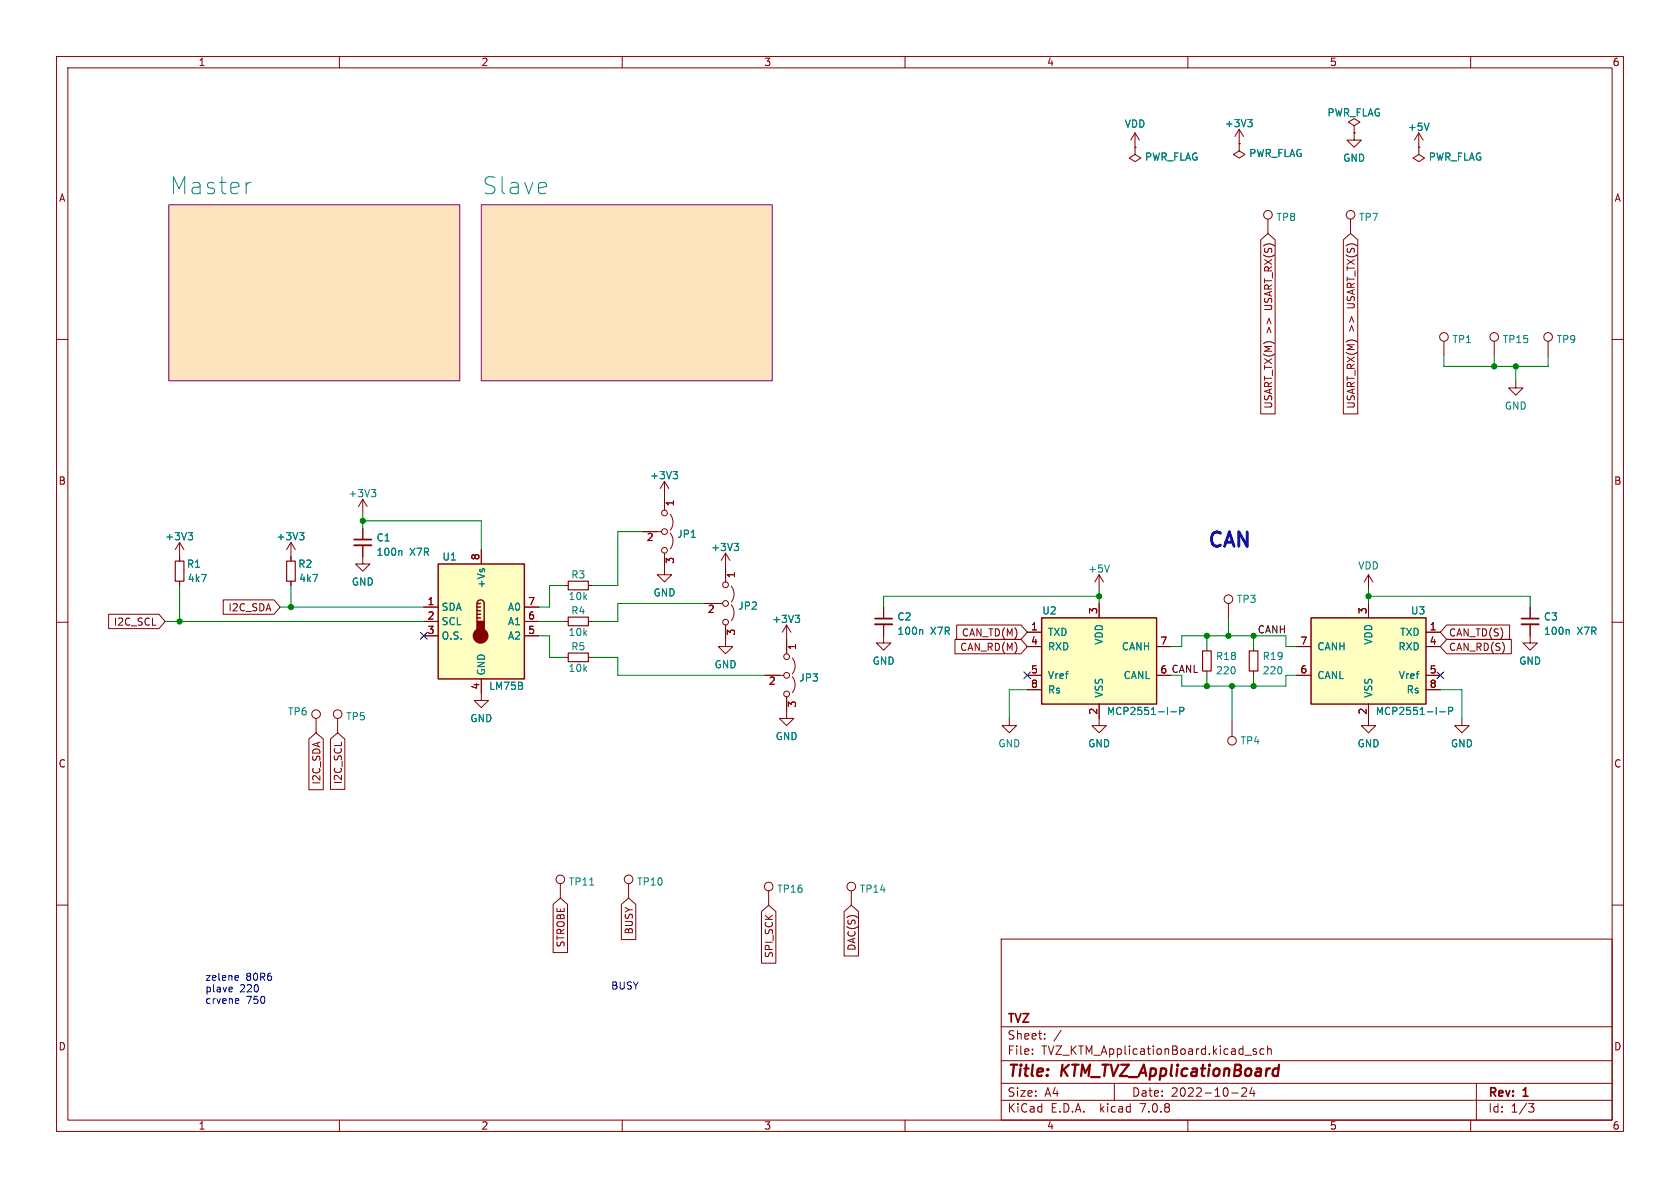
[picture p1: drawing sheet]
<svg xmlns="http://www.w3.org/2000/svg" width="297mm" height="210mm" viewBox="0 0 297 210" stroke-linecap="round" stroke-linejoin="round" font-family="sans-serif">
<g fill="none" stroke="#840000" stroke-width=".18">
<path d="M10 10h277v190h-277zM12 12h273v186h-273zM60 10v2M110 10v2M160 10v2M210 10v2M260 10v2M200.7 26v1.3l1 .6-1 .7-1.1-.7 1.1-.6M200.7 26h.1M200.7 23.5l-.8 1.3M200.7 23.5v2.5M200.7 23.5l.7 1.3"/>
<path d="M219.1 25.4v1.3l1 .6-1 .6-1-.6 1-.6M219.1 25.4h.1M219.1 22.9l-.8 1.2M219.1 22.9v2.5M219.1 22.9l.7 1.2M224.2 38.7v2.6M238.8 38.7v2.6M239.4 22.2l1-.6-1-.6-1 .6 1 .6v1.3M239.4 23.5h.1M239.4 23.5v1.3h1.3l-1.3 1.2-1.3-1.2h1.3M250.8 26v1.3l1 .6-1 .7-1-.7 1-.6M250.8 26h.1"/>
<path d="M250.8 23.5l-.7 1.3M250.8 23.5v2.5M250.8 23.5l.8 1.3M10 60h2M222.9 42.4l1.3-1.1 1.2 1.1v30.8h-2.5zM224 57.3l.3-1 .4 1M237.5 42.4l1.3-1.1 1.2 1.1v30.8h-2.5zM238.6 57l.3-1 .4 1M285 60h2M255.3 60.3v2.6M264.2 60.3v2.6M268 67.3v1.3h1.2l-1.2 1.3-1.3-1.3h1.3"/>
<path d="M273.7 60.3v2.6M31.7 95.9l-.7 1.3M31.7 95.9v3.3M31.7 95.9l.8 1.3M51.4 95.9l-.7 1.3M51.4 95.9v3.3M51.4 95.9l.8 1.3M64.1 96.4v3.3h1.3l-1.3 1.3-1.2-1.3h1.2M64.1 88.3v2.5M64.1 93.3v2.1M64.1 88.3l-.7 1.2M64.1 88.3l.8 1.2"/>
<path d="M85.1 97.2v2.5M113.7 94h3.3M117.5 97.8v3.8h1.2l-1.2 1.3-1.3-1.3h1.3M117.5 85.1l-.8 1.3M117.5 85.1v5.1M117.5 85.1l.7 1.3M118.5 90.9a2.26 2.26 0 0 1 0 2.8M118.5 94.2a2.26 2.26 0 0 1 0 2.8M128.3 97.8l-.8 1.3M128.3 97.8v5.1M128.3 97.8l.7 1.3M10 110h2"/>
<path d="M19.2 108.6h8.9l1.1 1.3-1.1 1.2h-8.9zM31.7 102.7v.8M39.5 106h8.9l1.1 1.3-1.1 1.3h-8.9zM51.4 102.7v.8M74.9 107.3h2.6M74.9 109.9h2.6M74.9 112.4h2.6M92.7 107.3h2.5M92.7 109.9h2.5M92.7 112.4h2.5M99.7 109.9h.8M99.7 103.5h.8"/>
<path d="M99.7 116.2h.8M104 109.9h.8M104 103.5h.8M104 116.2h.8M124.5 106.7h3.3M128.3 110.5v3.8h1.2l-1.2 1.3-1.3-1.3h1.3M129.3 103.6a2.26 2.26 0 0 1 0 2.8M129.3 106.9a2.26 2.26 0 0 1 0 2.8M135.3 119.4h3.3M139.1 110.5l-.8 1.3M139.1 110.5v5.1M139.1 110.5l.7 1.3"/>
<path d="M140.1 116.3a2.26 2.26 0 0 1 0 2.8M140.1 119.6a2.26 2.26 0 0 1 0 2.8M156.2 110.4v3.3h1.3l-1.3 1.2-1.3-1.2h1.3M156.2 107.3v2M168.8 113h11.7l1.1 1.3-1.1 1.3h-11.7zM169.1 110.5h11.4l1.1 1.3-1.1 1.2h-11.4zM181.6 111.8h2.5M181.6 114.3h2.5M181.6 119.4h2.5M194.3 101.6v2.5M194.3 106.7v2.5M194.3 101.6l-.8 1.3"/>
<path d="M194.3 101.6l.8 1.3M204.5 114.3h2.5M204.5 119.4h2.5M213.4 114.3v.8M213.4 118.6v.8M217.2 106.7v2.5M221.6 114.3v.8M221.6 118.6v.8M229.2 114.3h2.6M229.2 119.4h2.6M241.9 101.6v2.5M241.9 106.7v2.5"/>
<path d="M241.9 101.6l-.7 1.3M241.9 101.6l.8 1.3M252.1 111.8h2.5M252.1 114.3h2.5M252.1 119.4h2.5M255.7 110.5h11.2v2.5h-11.2l-1.1-1.2zM255.7 113h11.5v2.6h-11.5l-1.1-1.3zM270.5 110.4v3.3h1.3l-1.3 1.2-1.3-1.2h1.3M270.5 107.3v2M285 110h2M54.6 130.7l1.3-1.2 1.3 1.2v8.9h-2.6zM55.9 127v2.5"/>
<path d="M58.4 130.7l1.3-1.2 1.3 1.2v8.8h-2.6zM59.7 127v2.5M85.1 120v3.8h1.3l-1.3 1.3-1.3-1.3h1.3M139.1 123.2v3.8h1.2l-1.2 1.3-1.3-1.3h1.3M178.4 127v1.3h1.3l-1.3 1.2-1.2-1.2h1.2M181.6 121.9h2.5M194.3 124.5v3.8h1.3l-1.3 1.2-1.3-1.2h1.3M217.8 127.6v2.6M241.9 124.5v3.8h1.3l-1.3 1.2-1.2-1.2h1.2M252.1 121.9h2.5M258.4 127v1.3h1.3l-1.3 1.2-1.2-1.2h1.2M10 160h2"/>
<path d="M97.8 159.9l1.3-1.1 1.2 1.1v8.5h-2.5zM99.1 156.2v2.6M109.9 159.9l1.2-1.1 1.3 1.1v6.2h-2.5zM111.1 156.2v2.6M135.9 157.5v2.5M150.5 157.5v2.5M285 160h2M134.6 161.1l1.3-1.1 1.3 1.1v9.2h-2.6zM149.2 161.1l1.3-1.1 1.3 1.1v7.9h-2.6zM177 166h108v32h-108zM60 198v2M110 198v2"/>
<path d="M160 198v2M177 194.5h108M177 191.5h108M177 187.5h108M177 181.5h108M182.5 186.3v.1M182.5 185.5v.1M184.7 183.6v.1M184.7 182.8v.1M187.6 182.1l-1.3 2M197 191.5v3M210 198v2"/>
<path d="M217.7 193.2h1.2M220.1 186.5h1.1M220.3 192.4v.5l-.8 .9h.9M221.3 192.2l-.3 1.1h.9M221.7 192.8v1M222.1 185.5l-.4-.1-.2 .2 .1 .2 .5 .2v.3h-.6M223.5 185.5l-.5-.1-.3 .3v.4l.2 .2h.6M224.1 185.5l.2-.1 .4 .1v.9M224.1 184.9v1.5M260 198v2M261 191.5v6.5M270.2 195.1h1l-.5 .6 .4 .1 .1 .5-.3 .3h-.4"/>
<circle cx="224.2" cy="38" r=".76"/>
<circle cx="238.8" cy="38" r=".76"/>
<circle cx="255.3" cy="59.6" r=".76"/>
<circle cx="264.2" cy="59.6" r=".76"/>
<circle cx="273.7" cy="59.6" r=".76"/>
<circle cx="117.5" cy="97.3" r=".51"/>
<circle cx="117.5" cy="90.7" r=".51"/>
<circle cx="117.5" cy="94" r=".51"/>
<circle cx="128.3" cy="106.7" r=".51"/>
<circle cx="128.3" cy="110" r=".51"/>
<circle cx="128.3" cy="103.4" r=".51"/>
<circle cx="139.1" cy="119.4" r=".51"/>
<circle cx="139.1" cy="116.1" r=".51"/>
<circle cx="217.2" cy="105.9" r=".76"/>
<circle cx="55.9" cy="126.2" r=".76"/>
<circle cx="59.7" cy="126.2" r=".76"/>
<circle cx="139.1" cy="122.7" r=".51"/>
<circle cx="217.8" cy="130.9" r=".76"/>
<circle cx="99.1" cy="155.4" r=".76"/>
<circle cx="111.1" cy="155.4" r=".76"/>
<circle cx="135.9" cy="156.7" r=".76"/>
<circle cx="150.5" cy="156.7" r=".76"/>
</g>
<g fill="#ffe5bf" stroke="#ffe5bf" stroke-width=".18">
<path d="M85.1 36.2h51.4v31.1h-51.4z"/>
<path d="M29.8 36.2h51.5v31.1h-51.5z"/>
</g>
<path d="M29.8 36.2h51.5v31.1h-51.5zM85.1 36.2h51.4v31.1h-51.4z" fill="none" stroke="#840084" stroke-width=".18"/>
<g fill="none" stroke="#008484" stroke-width=".18">
<path d="M44.4 32.2l-.6 .2M220.6 21.1h.8l-.5 .5M221.1 21.6l.3 .3v.3l-.3 .2M252.6 21.8l-.4 1.2M33.3 94.2h.7l-.4 .4M33.8 94.6l.2 .3v.3l-.2 .2M52.9 94.2h.8l-.4 .4M53.5 94.6l.2 .3v.3l-.2 .2M65.6 86.5h.8l-.4 .5M66.2 87l.2 .3v.3l-.2 .2M70.9 97.3l.1 .2v.7M119 83.4h.8l-.5 .4"/>
<path d="M119.5 83.8l.3 .3v.3l-.3 .2M129.8 96.1h.8l-.5 .4M130.3 96.5l.3 .3v.3l-.3 .2M196.1 99.9l-.4 1.2M140.6 108.8h.8l-.5 .4M141.1 109.2l.3 .3v.3l-.3 .2M162.9 111.3l.2 .2v.6M277.2 111.3l.2 .2v.6M207 125.8h1M208.6 125.7l.6-.1 .1-.1-.1-.3-.6-.2v1.3M254.5 125.8h1M256.1 125.7l.6-.1 .1-.1v-.3l-.7-.2v1.3"/>
<path d="M104.3 156.5h.7"/>
</g>
<path d="M62.6 96.4h3.1M154.7 110.4h3M269 110.4h3" fill="none" stroke="#840000" stroke-width=".33"/>
<path d="M62.6 95.4h3.1M154.7 109.3h3M269 109.3h3" fill="none" stroke="#840000" stroke-width=".3"/>
<g fill="#ffffc2" stroke="#ffffc2" stroke-width=".18">
<path d="M184.1 109.2h20.4v15.3h-20.4z"/>
<path d="M77.5 99.7h15.2v20.3h-15.2z"/>
<path d="M231.8 109.2h20.3v15.3h-20.3z"/>
</g>
<path d="M77.5 99.7h15.2v20.3h-15.2zM84.3 106.7a.64 .64 0 0 1 .7-.7 .64 .64 0 0 1 .6 .7v3.2M84.3 109.2h.7M84.3 108.6h.7M84.3 108h.7M84.3 107.3h.7M84.3 106.7v3.2M84.3 106.7h.7M184.1 109.2h20.4v15.3h-20.4zM231.8 109.2h20.3v15.3h-20.3z" fill="none" stroke="#840000" stroke-width=".25"/>
<path d="M31 99.2h1.5v3.5h-1.5zM50.7 99.2h1.5v3.5h-1.5zM100.5 109.1h3.5v1.5h-3.5zM100.5 102.7h3.5v1.6h-3.5zM100.5 115.4h3.5v1.6h-3.5zM212.6 115.1h1.5v3.5h-1.5zM220.9 115.1h1.5v3.5h-1.5z" fill="none" stroke="#840000" stroke-width=".2"/>
<g fill="#840000" stroke="#840000" stroke-width=".25">
<path d="M84.3 109.9h1.3v1.9h-1.3z"/>
<circle cx="85" cy="112.4" r="1.27"/>
</g>
<path d="M40.9 174.5l.2 .3-.6 .1M41 175.3h-.1M41.7 172.5h.4l.1 .3-.6 .1M42 176.5l.2 .3-.6 .2M42.1 173.2l-.4 .1M42.2 177.3l-.2 .1" fill="none" stroke="#0000c2" stroke-width=".18"/>
<g fill="none" stroke="#008400" stroke-width=".18">
<path d="M255.3 62.9v1.9h18.4v-1.9M264.2 62.9v1.9M268 64.8v2.5M64.1 90.8v2.5M64.1 92.1h21v5.1M113.7 94h-4.5v9.5h-4.4M29.2 109.9h45.7M31.7 103.5v6.4M49.5 107.3h25.4M51.4 103.5v3.8M95.2 112.4h2v3.8h2.5M95.2 109.9h4.5"/>
<path d="M99.7 103.5h-2.5v3.8h-2M104.8 116.2h4.4v3.2h26.1M124.5 106.7h-15.3v3.2h-4.4M194.3 105.4h-38.1v1.9M194.3 104.1v2.6M207 114.3h1.9v-1.9h18.4v1.9h1.9M208.9 119.4v1.9h18.4v-1.9h1.9M213.4 112.4v1.9M213.4 119.4v1.9M217.2 109.2v3.2M221.6 112.4v1.9M221.6 119.4v1.9"/>
<path d="M241.9 105.4h28.6v1.9M241.9 104.1v2.6M181.6 121.9h-3.2v5.1M217.8 121.3v6.3M254.6 121.9h3.8v5.1"/>
</g>
<path d="M74.3 111.8l1.2 1.2M75.5 111.8l-1.2 1.2M181 118.8l1.2 1.2M182.2 118.8l-1.2 1.2M254 118.8l1.2 1.2M255.2 118.8l-1.2 1.2" fill="none" stroke="#000084" stroke-width=".18"/>
<g fill="#008400" stroke="#008400" stroke-width=".18">
<circle cx="213.4" cy="121.3" r=".46"/>
<circle cx="213.4" cy="112.4" r=".46"/>
<circle cx="194.3" cy="105.4" r=".46"/>
<circle cx="241.9" cy="105.4" r=".46"/>
<circle cx="268" cy="64.8" r=".46"/>
<circle cx="264.2" cy="64.8" r=".46"/>
<circle cx="31.7" cy="109.9" r=".46"/>
<circle cx="51.4" cy="107.3" r=".46"/>
<circle cx="217.2" cy="112.4" r=".46"/>
<circle cx="221.6" cy="112.4" r=".46"/>
<circle cx="221.6" cy="121.3" r=".46"/>
<circle cx="217.8" cy="121.3" r=".46"/>
<circle cx="64.1" cy="92.1" r=".46"/>
</g>
<g font-size="4.2" fill="#008484">
<text x="29.8" y="34.6">Master</text>
<text x="85.1" y="34.6">Slave</text>
</g>
<text font-size="3.5" fill="#0000c2" x="213.4" y="96.9">CAN</text>
<g font-size="2.8" fill="#840000">
<text x="178" y="190.9">Title:</text>
<text x="187.7" y="190.9">KTM_TVZ_ApplicationBoard</text>
</g>
<g font-size="2.1" fill="#840000">
<text x="178" y="184">Sheet:</text>
<text x="178" y="181.2">TVZ</text>
<text x="178" y="186.7">File:</text>
<text x="184.1" y="186.7">TVZ_KTM_ApplicationBoard.kicad_sch</text>
<text x="178" y="196.9">KiCad</text>
<text x="178" y="194.1">Size:</text>
<text x="184.7" y="194.1">A4</text>
<text x="185.7" y="196.9">E.D.A.</text>
<text x="194.6" y="196.9">kicad</text>
<text x="200" y="194.1">Date:</text>
<text x="201.8" y="196.9">7.0.8</text>
<text x="207" y="194.1">2022-10-24</text>
<text x="263" y="194.3">Rev:</text>
<text x="263" y="196.9">Id:</text>
<text x="267.1" y="196.9">1/3</text>
<text x="269.4" y="194.3">1</text>
</g>
<g font-size="1.8" fill="#840000">
<text x="35" y="11.9">1</text>
<text x="85" y="11.9">2</text>
<text x="135" y="11.9">3</text>
<text x="185" y="11.9">4</text>
<text x="235" y="11.9">5</text>
<text x="285" y="11.9">6</text>
<text x="10.3" y="35.9">A</text>
<text x="285.3" y="35.9">A</text>
<text x="225.1" y="59" transform="rotate(-90 225.1 59)">&gt;&gt;</text>
<text x="225.1" y="54.7" transform="rotate(-90 225.1 54.7)">USART_RX(S)</text>
<text x="239.7" y="58.7" transform="rotate(-90 239.7 58.7)">&gt;&gt;</text>
<text x="239.7" y="54.4" transform="rotate(-90 239.7 54.4)">USART_TX(S)</text>
<text x="225.1" y="72.4" transform="rotate(-90 225.1 72.4)">USART_TX(M)</text>
<text x="239.7" y="72.4" transform="rotate(-90 239.7 72.4)">USART_RX(M)</text>
<text x="10.3" y="85.9">B</text>
<text x="119.5" y="89.6" transform="rotate(-90 119.5 89.6)">1</text>
<text x="285.3" y="85.9">B</text>
<text x="114.2" y="96">2</text>
<text x="84.8" y="99.1" transform="rotate(-90 84.8 99.1)">8</text>
<text x="119.5" y="99.8" transform="rotate(-90 119.5 99.8)">3</text>
<text x="75.5" y="107.1">1</text>
<text x="93.3" y="107.1">7</text>
<text x="130.3" y="102.3" transform="rotate(-90 130.3 102.3)">1</text>
<text x="20" y="110.8">I2C_SCL</text>
<text x="40.3" y="108.3">I2C_SDA</text>
<text x="75.5" y="109.6">2</text>
<text x="75.5" y="112.1">3</text>
<text x="93.3" y="112.1">5</text>
<text x="93.3" y="109.6">6</text>
<text x="125" y="108.7">2</text>
<text x="130.3" y="112.5" transform="rotate(-90 130.3 112.5)">3</text>
<text x="169.9" y="112.7">CAN_TD(M)</text>
<text x="182.2" y="111.5">1</text>
<text x="194.1" y="108.7" transform="rotate(-90 194.1 108.7)">3</text>
<text x="241.7" y="108.7" transform="rotate(-90 241.7 108.7)">3</text>
<text x="252.7" y="111.5">1</text>
<text x="256.1" y="112.7">CAN_TD(S)</text>
<text x="141" y="115" transform="rotate(-90 141 115)">1</text>
<text x="169.6" y="115.3">CAN_RD(M)</text>
<text x="182.2" y="114">4</text>
<text x="182.2" y="119.1">5</text>
<text x="205" y="114">7</text>
<text x="205" y="119.1">6</text>
<text x="229.8" y="119.1">6</text>
<text x="229.8" y="114">7</text>
<text x="252.7" y="114">4</text>
<text x="252.7" y="119.1">5</text>
<text x="256.1" y="115.3">CAN_RD(S)</text>
<text x="84.8" y="122" transform="rotate(-90 84.8 122)">4</text>
<text x="135.8" y="121.4">2</text>
<text x="141" y="125.2" transform="rotate(-90 141 125.2)">3</text>
<text x="182.2" y="121.7">8</text>
<text x="252.7" y="121.7">8</text>
<text x="194.1" y="126.4" transform="rotate(-90 194.1 126.4)">2</text>
<text x="241.7" y="126.4" transform="rotate(-90 241.7 126.4)">2</text>
<text x="10.3" y="135.9">C</text>
<text x="285.3" y="135.9">C</text>
<text x="56.8" y="138.8" transform="rotate(-90 56.8 138.8)">I2C_SDA</text>
<text x="60.6" y="138.7" transform="rotate(-90 60.6 138.7)">I2C_SCL</text>
<text x="100" y="167.6" transform="rotate(-90 100 167.6)">STROBE</text>
<text x="112.1" y="165.3" transform="rotate(-90 112.1 165.3)">BUSY</text>
<text x="136.8" y="169.5" transform="rotate(-90 136.8 169.5)">SPI_SCK</text>
<text x="151.4" y="168.2" transform="rotate(-90 151.4 168.2)">DAC(S)</text>
<text x="10.3" y="185.9">D</text>
<text x="285.3" y="185.9">D</text>
<text x="35" y="199.9">1</text>
<text x="85" y="199.9">2</text>
<text x="135" y="199.9">3</text>
<text x="185" y="199.9">4</text>
<text x="235" y="199.9">5</text>
<text x="285" y="199.9">6</text>
</g>
<g font-size="1.8" fill="#008484">
<text x="198.7" y="22.8">VDD</text>
<text x="216.4" y="22.7">+3V3</text>
<text x="234.6" y="20.8">PWR_FLAG</text>
<text x="248.8" y="23.3">+5V</text>
<text x="202.3" y="28.6">PWR_FLAG</text>
<text x="220.7" y="28">PWR_FLAG</text>
<text x="237.4" y="28.8">GND</text>
<text x="252.5" y="28.6">PWR_FLAG</text>
<text x="225.6" y="39.3">TP8</text>
<text x="240.2" y="39.3">TP7</text>
<text x="256.7" y="60.9">TP1</text>
<text x="265.6" y="60.9">TP15</text>
<text x="275.1" y="60.9">TP9</text>
<text x="265.9" y="72.6">GND</text>
<text x="61.5" y="88.1">+3V3</text>
<text x="114.8" y="84.9">+3V3</text>
<text x="29.1" y="95.7">+3V3</text>
<text x="48.8" y="95.7">+3V3</text>
<text x="66.5" y="95.9">C1</text>
<text x="119.6" y="95.3">JP1</text>
<text x="32.9" y="100.6">R1</text>
<text x="52.6" y="100.6">R2</text>
<text x="66.5" y="98.5">100n</text>
<text x="72.4" y="98.5">X7R</text>
<text x="78.1" y="99.3">U1</text>
<text x="125.6" y="97.6">+3V3</text>
<text x="192.3" y="101.4">+5V</text>
<text x="240" y="100.9">VDD</text>
<text x="33.1" y="103.1">4k7</text>
<text x="52.8" y="103.1">4k7</text>
<text x="62.1" y="103.7">GND</text>
<text x="86" y="104.1" transform="rotate(-90 86 104.1)">+Vs</text>
<text x="100.4" y="106.3">10k</text>
<text x="100.9" y="102.5">R3</text>
<text x="115.4" y="105.6">GND</text>
<text x="130.4" y="108">JP2</text>
<text x="218.6" y="106.8">TP3</text>
<text x="78" y="108.2">SDA</text>
<text x="78" y="110.7">SCL</text>
<text x="78" y="113.3">O.S.</text>
<text x="89.7" y="113.3">A2</text>
<text x="89.7" y="110.7">A1</text>
<text x="89.7" y="108.2">A0</text>
<text x="100.4" y="112.6">10k</text>
<text x="100.9" y="108.8">R4</text>
<text x="136.4" y="110.3">+3V3</text>
<text x="158.5" y="109.9">C2</text>
<text x="158.5" y="112.4">100n</text>
<text x="164.5" y="112.4">X7R</text>
<text x="184.2" y="108.8">U2</text>
<text x="185.2" y="112.6">TXD</text>
<text x="247.4" y="112.6">TXD</text>
<text x="249.3" y="108.8">U3</text>
<text x="272.8" y="109.9">C3</text>
<text x="272.8" y="112.4">100n</text>
<text x="278.8" y="112.4">X7R</text>
<text x="86" y="119.5" transform="rotate(-90 86 119.5)">GND</text>
<text x="100.4" y="119">10k</text>
<text x="100.9" y="115.2">R5</text>
<text x="126.2" y="118.3">GND</text>
<text x="154.2" y="117.7">GND</text>
<text x="185.2" y="115.2">RXD</text>
<text x="195.2" y="114.1" transform="rotate(-90 195.2 114.1)">VDD</text>
<text x="198.2" y="115.2">CANH</text>
<text x="214.9" y="119.4">220</text>
<text x="214.9" y="116.9">R18</text>
<text x="223.1" y="119.4">220</text>
<text x="223.1" y="116.9">R19</text>
<text x="232.8" y="115.2">CANH</text>
<text x="242.8" y="114.1" transform="rotate(-90 242.8 114.1)">VDD</text>
<text x="247.1" y="115.2">RXD</text>
<text x="268.5" y="117.7">GND</text>
<text x="86.4" y="122.1">LM75B</text>
<text x="141.2" y="120.7">JP3</text>
<text x="185.2" y="120.2">Vref</text>
<text x="185.2" y="122.8">Rs</text>
<text x="195.2" y="123.4" transform="rotate(-90 195.2 123.4)">VSS</text>
<text x="198.5" y="120.2">CANL</text>
<text x="232.8" y="120.2">CANL</text>
<text x="242.8" y="123.4" transform="rotate(-90 242.8 123.4)">VSS</text>
<text x="247.2" y="120.2">Vref</text>
<text x="248.6" y="122.8">Rs</text>
<text x="50.8" y="126.7">TP6</text>
<text x="61.1" y="127.5">TP5</text>
<text x="83.1" y="127.9">GND</text>
<text x="137" y="131">GND</text>
<text x="195.6" y="126.6">MCP2551-I-P</text>
<text x="219.2" y="131.8">TP4</text>
<text x="243.1" y="126.6">MCP2551-I-P</text>
<text x="176.4" y="132.3">GND</text>
<text x="192.3" y="132.3">GND</text>
<text x="239.9" y="132.3">GND</text>
<text x="256.4" y="132.3">GND</text>
<text x="100.5" y="156.7">TP11</text>
<text x="112.5" y="156.7">TP10</text>
<text x="137.3" y="158">TP16</text>
<text x="151.9" y="158">TP14</text>
</g>
<text font-size="1.8" x="222.2" y="112">CANH</text>
<text font-size="1.8" fill="#008400" x="205" y="119.1">6 CANL</text>
<g font-size="1.8" fill="#0000c2">
<text x="36.2" y="173.5">zelene</text>
<text x="43.5" y="173.5">80R6</text>
<text x="36.2" y="175.5">plave</text>
<text x="36.2" y="177.6">crvene</text>
<text x="42.4" y="175.5">220</text>
<text x="43.5" y="177.6">750</text>
<text x="107.9" y="175">BUSY</text>
</g>
</svg>
